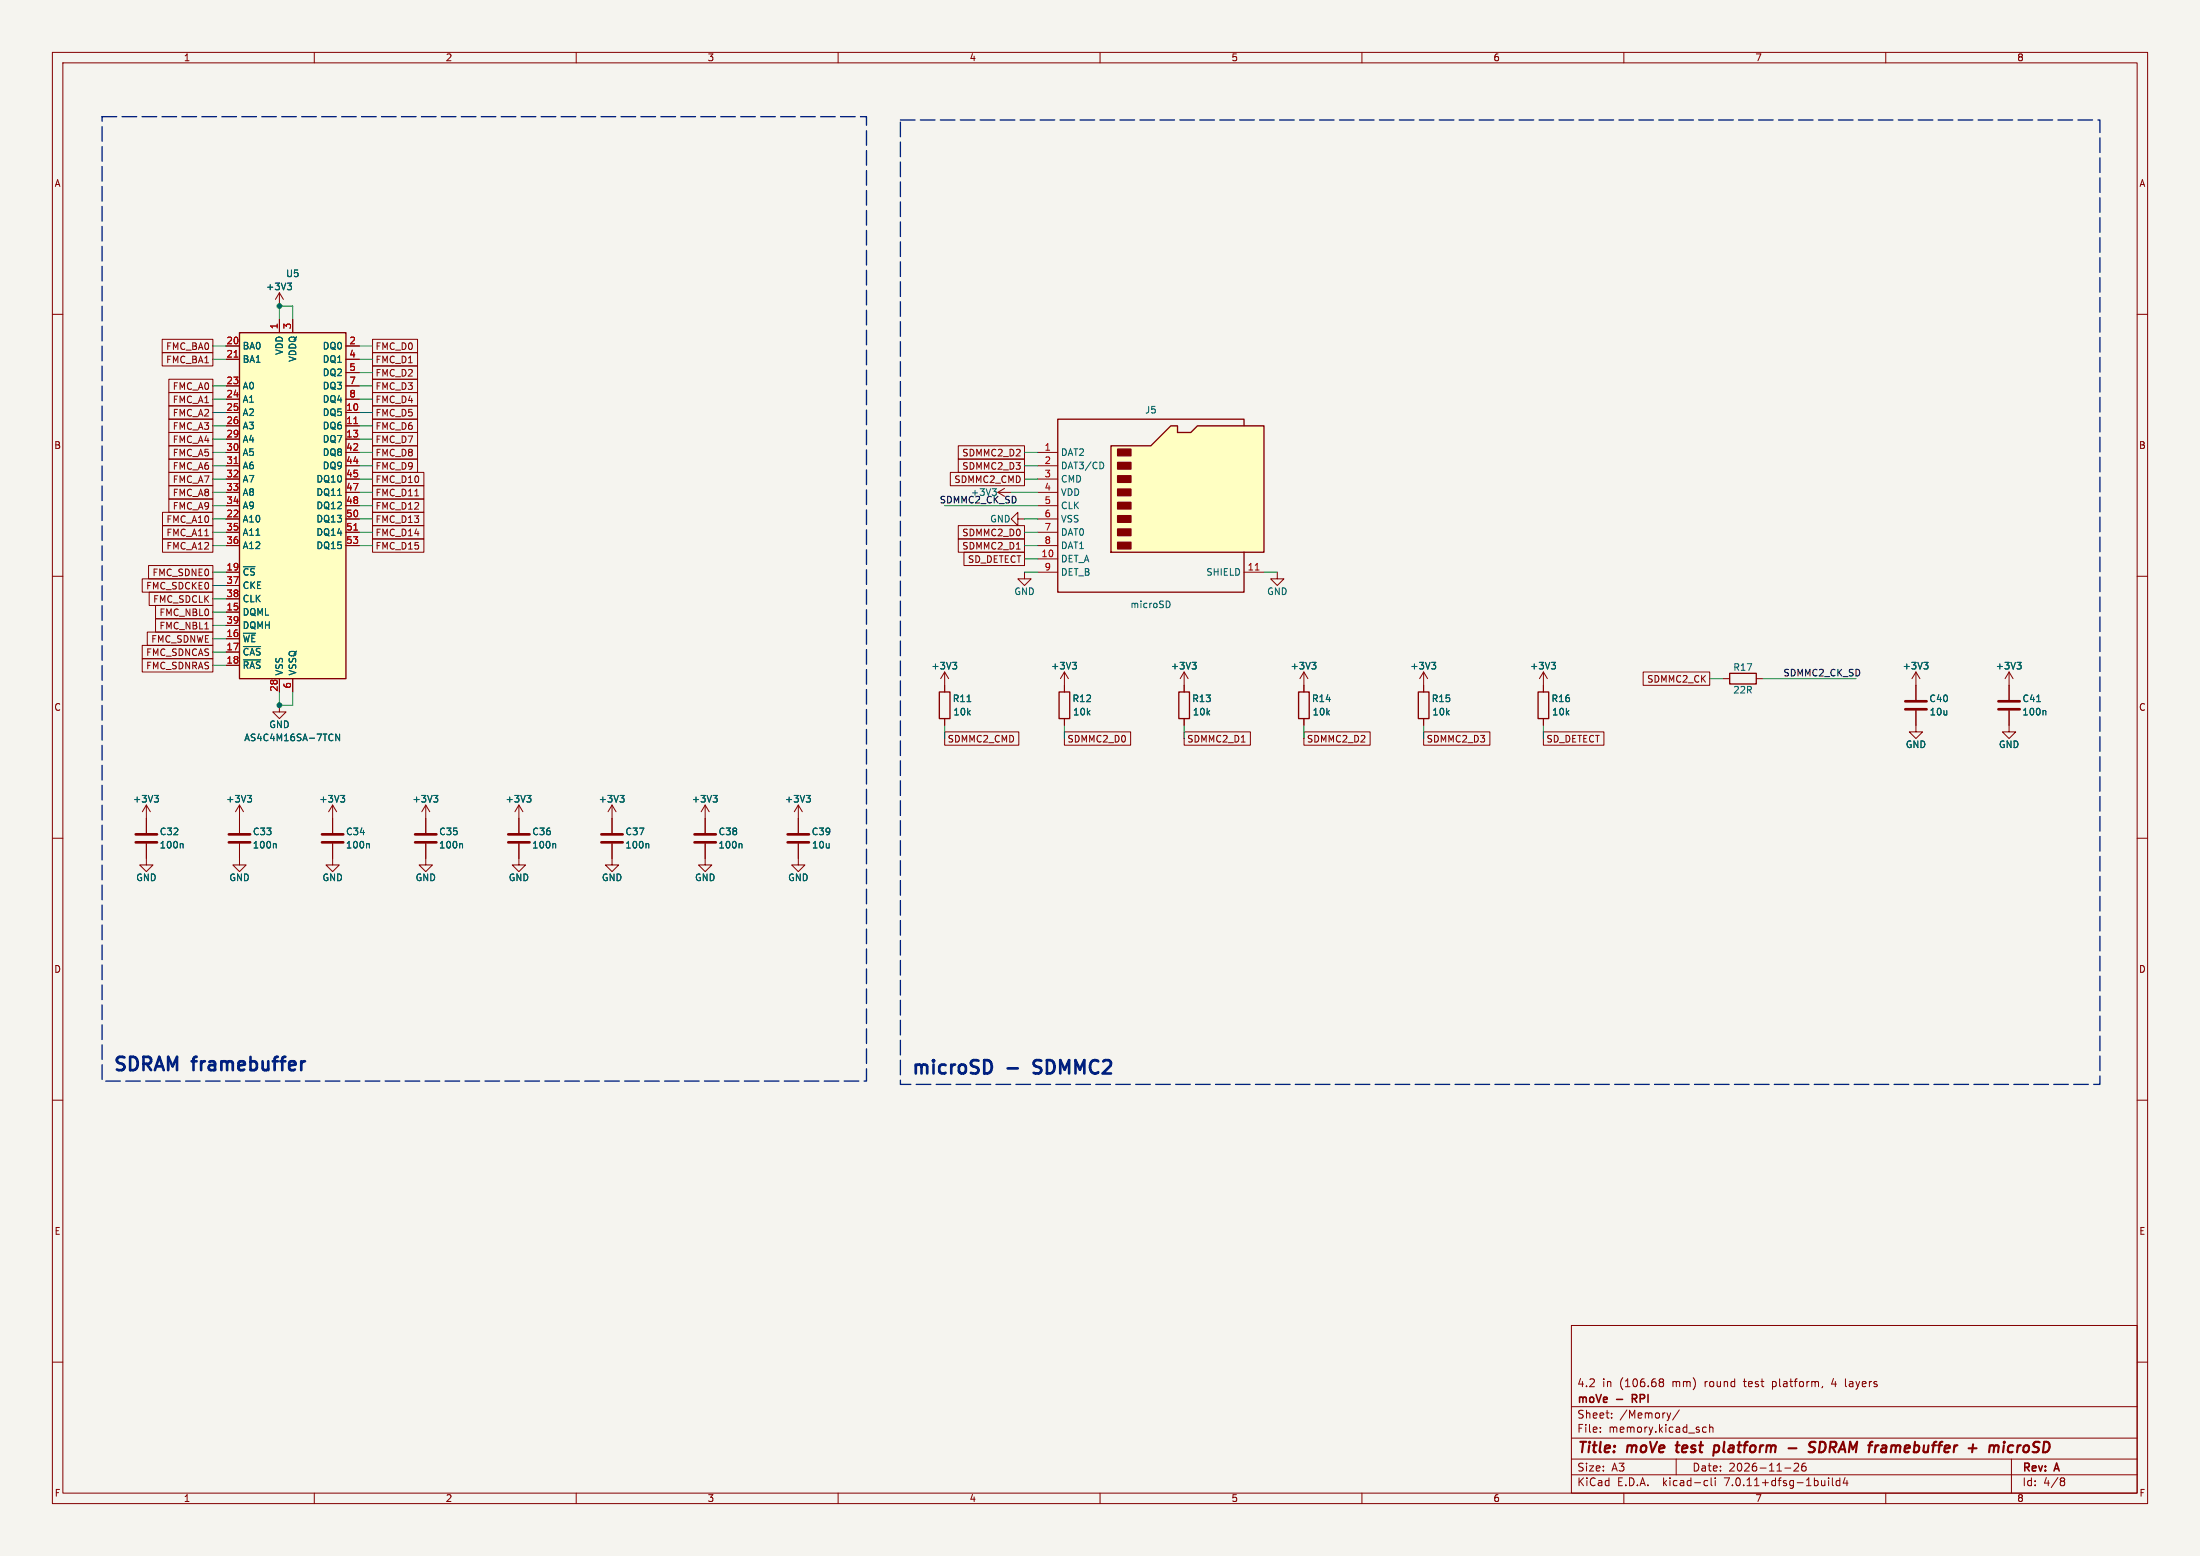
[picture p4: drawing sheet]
<svg xmlns="http://www.w3.org/2000/svg" width="420mm" height="297mm" viewBox="0 0 420 297" stroke-linecap="round" stroke-linejoin="round" font-family="sans-serif">
<path d="M0 0h420v297h-420z" fill="#f5f4ef" stroke="#f5f4ef" stroke-width=".19"/>
<g fill="none" stroke="#840000" stroke-width=".19">
<path d="M10 10h400v277h-400zM12 12h396v273h-396zM60 10v2M110 10v2M160 10v2M210 10v2M260 10v2M310 10v2M360 10v2M10 60h2M53.3 55.9l-.7 1.3M53.3 55.9v2.5"/>
<path d="M53.3 55.9l.8 1.3M408 60h2M43.2 78.7h2.5M43.2 66h2.5M43.2 68.6h2.5M43.2 73.7h2.5M43.2 76.2h2.5M53.3 61v2.5M55.9 61v2.5M66 78.7h2.6M66 66h2.6M66 68.6h2.6"/>
<path d="M66 73.7h2.6M66 76.2h2.6M66 71.1h2.6M43.2 81.3h2.5M43.2 83.8h2.5M43.2 99.1h2.5M43.2 86.4h2.5M43.2 88.9h2.5M43.2 91.4h2.5M43.2 94h2.5M43.2 96.5h2.5M66 81.3h2.6"/>
<path d="M66 83.8h2.6M66 99.1h2.6M66 86.4h2.6M66 88.9h2.6M66 91.4h2.6M66 94h2.6M66 96.5h2.6M10 110h2M43.2 116.8h2.5M43.2 109.2h2.5M43.2 101.6h2.5M43.2 104.1h2.5"/>
<path d="M43.2 111.8h2.5M43.2 114.3h2.5M43.2 119.4h2.5M66 101.6h2.6M66 104.1h2.6M408 110h2M43.2 121.9h2.5M43.2 124.5h2.5M43.2 127h2.5M53.3 134.6v1.3h1.3l-1.3 1.3-1.2-1.3h1.2M53.3 129.5v2.6M55.9 129.5v2.6"/>
<path d="M294.6 128.3v3.8M294.6 137.2v1.2M294.6 128.3l-.7 1.2M294.6 128.3l.8 1.2M328.9 129.5h1.3M335.3 129.5h1.2M10 160h2M27.9 153.7v5.3M27.9 153.7l-.7 1.2M27.9 153.7l.8 1.2M45.7 153.7l-.7 1.2M45.7 153.7v5.3"/>
<path d="M45.7 153.7l.8 1.2M63.5 153.7l-.8 1.2M63.5 153.7v5.3M63.5 153.7l.8 1.2M152.4 156.2v2.8M408 160h2M27.9 161v4.1h1.3l-1.3 1.3-1.2-1.3h1.2M45.7 161v4.1h1.3l-1.3 1.3-1.3-1.3h1.3M63.5 161v2.8M152.4 161v2.8M10 210h2M408 210h2"/>
<path d="M10 260h2M300 253h108v32h-108zM408 260h2M300 278.5h108M300 274.5h108M300 268.5h108M305.5 273.2v.2M305.5 272.5v.1M307.7 270.5v.2M307.7 269.8v.1M316.9 263.8h.1M316.9 263.3l.4-.1 .2 .1 .1 .2-.3 .3"/>
<path d="M317 263.8h.3M317 263.8l-.1 .1M317.3 263.8l.3 .3-.1 .4-.2 .2-.4-.1M318.9 269.7l-.3 1M320 278.5v3M320.6 269.1l-1.3 1.9M325 273.1l.3 .3 .4-.1M325.7 272.5l-.4-.1-.3 .3M326.4 272.5l.2-.1 .3 .1 .1 .9M326.4 271.9v1.5M342.5 279.4l.6-.1 .2 .1 .1 .3-1 1.1h1M344.7 279.3a.59 .59 0 0 0-.8 .6v.6l.2 .2 .4 .1 .2-.2 .1-.5-.1-.2h-.5l-.3 .2"/>
<path d="M347.9 264.6l-.1 .3M350 263.1l-.3 1.1h.9M352.3 263.2v1.3l.2 .2M384 278.5v6.5M60 285v2M110 285v2M160 285v2M210 285v2M260 285v2M300 281.5h108M310 285v2M325.6 282.6l.4 .1"/>
<path d="M326 283.5l-.4 .1M326.7 282.1v1.3l.2 .2M327.4 282.1v.1M327.4 282.6v1M340.7 280.2h1.2M349.1 282.1v.1M349.1 282.6v1M349.8 282.1v1.3l.2 .2M351.2 282.7l-.4-.1-.3 .3 .2 .6h.5M351.2 282.1v1.5M352.2 282l-.3 1.1h.9M352.6 282.6v1"/>
<path d="M360 285v2M393.6 282.1h.3l.3 .3-.3 .3M393.6 282.7h.3M393.9 282.7l.2 .2 .1 .4-.3 .3h-.3"/>
</g>
<path d="M319.9 275.9h.7M320.3 275.2l-.3 1.7 .3 .3M327.2 277.1h.7M327.3 276h.8M327.3 275.9l-.2 2M341.4 276.4h1.6M345.8 276.2l.5 .1a.51 .51 0 0 1 .1 .6 .51 .51 0 0 1-.4 .3h-.5M346.6 275.3a.85 .85 0 0 0-1 .1l-.1 .6M348 275.2h-.5l-.3 2 .8-.1M379.9 275.9l-.2 1.3M382.6 275.2v.2M384.3 276a.66 .66 0 0 0-.9 .3l-.1 .5 .1 .3h.8" fill="none" stroke="#840000" stroke-width=".4"/>
<path d="M311.6 267h.6M312.2 266.2h-.6v1.5" fill="none" stroke="#840000" stroke-width=".3"/>
<path d="M45.7 63.5h20.3v66h-20.3zM293.6 132.1h2.1v5.1h-2.1zM330.2 128.5h5.1v2.1h-5.1z" fill="none" stroke="#840000" stroke-width=".25"/>
<g fill="none" stroke="#006464" stroke-width=".19">
<path d="M54.9 54h.7l-.4 .5M55.4 54.5l.2 .3v.3l-.2 .2M46.5 123.4h3.3M46.5 126h3.3M296.2 126.4h.7l-.4 .5M296.7 126.9l.2 .3v.3l-.2 .2M29.5 151.8h.7l-.4 .5M30 152.3l.2 .3v.3l-.2 .2M47.2 151.8h.8l-.4 .5M47.8 152.3l.2 .3v.3l-.2 .2M64.8 140.1v1.3l-.7-1.3v1.3M65 151.8h.8l-.4 .5"/>
<path d="M65.6 152.3l.2 .3v.3l-.2 .2M34.8 161l.2 .2v.7M52.6 161l.1 .2v.7M70.3 161l.2 .2v.7"/>
</g>
<path d="M25.9 159.3h4.1M43.7 159.3h4.1M61.5 159.3h4M150.4 159.3h4M25.9 160.8h4.1M43.7 160.8h4.1M61.5 160.8h4M150.4 160.8h4" fill="none" stroke="#840000" stroke-width=".51"/>
<path d="M45.7 63.5h20.3v66h-20.3z" fill="#ffffc2" stroke="#ffffc2" stroke-width=".19"/>
<path d="M44.7 68.2h.7M44.7 88.5h.7M67.6 80.9h.7M67.6 101.2h.7" fill="none" stroke="#a90000" stroke-width=".19"/>
<path d="M212.1 85.1h7.6l3.8-3.8h1.3v1.3h2.5l1.3-1.3h12.7v24.1h-29.2z" fill="#ffffc2"/>
<g fill="#840000" stroke="#840000" stroke-width=".25">
<path d="M213.4 103.5h2.5v1.3h-2.5z"/>
<path d="M213.4 101h2.5v1.2h-2.5z"/>
<path d="M213.4 98.4h2.5v1.3h-2.5z"/>
<path d="M213.4 95.9h2.5v1.3h-2.5z"/>
<path d="M213.4 93.3h2.5v1.3h-2.5z"/>
<path d="M213.4 90.8h2.5v1.3h-2.5z"/>
<path d="M213.4 88.3h2.5v1.2h-2.5z"/>
<path d="M213.4 85.7h2.5v1.3h-2.5z"/>
</g>
<path d="M212.1 85.1h7.6l3.8-3.8h1.3v1.3h2.5l1.3-1.3h12.7v24.1h-29.2zM237.5 81.3v-1.3h-35.6v33h35.6v-7.6M179.3 132.1h2.1v5.1h-2.1zM202.2 132.1h2v5.1h-2zM225 132.1h2.1v5.1h-2.1zM247.9 132.1h2v5.1h-2zM270.8 132.1h2v5.1h-2z" fill="none" stroke="#840000" stroke-width=".25"/>
<g fill="none" stroke="#840000" stroke-width=".19">
<path d="M31 64.8h9.6v2.5h-9.6zM31 67.3h9.6v2.6h-9.6zM32.2 77.5h8.4v2.5h-8.4zM32.2 74.9h8.4v2.6h-8.4zM32.2 72.4h8.4v2.5h-8.4zM43.2 78.7h2.5M43.2 66h2.5M43.2 68.6h2.5M43.2 73.7h2.5M43.2 76.2h2.5M53.3 61v2.5M55.9 61v2.5"/>
<path d="M66 78.7h2.6M66 66h2.6M66 68.6h2.6M66 73.7h2.6M66 76.2h2.6M66 71.1h2.6M71.1 77.5h8.6v2.5h-8.6zM71.1 74.9h8.6v2.6h-8.6zM71.1 72.4h8.6v2.5h-8.6zM71.1 69.8h8.6v2.6h-8.6zM71.1 67.3h8.6v2.6h-8.6zM71.1 64.8h8.6v2.5h-8.6z"/>
<path d="M31 97.8h9.6v2.5h-9.6zM32.2 90.2h8.4v2.5h-8.4zM32.2 87.6h8.4v2.6h-8.4zM32.2 85.1h8.4v2.5h-8.4zM32.2 82.5h8.4v2.6h-8.4zM32.2 80h8.4v2.6h-8.4zM32.2 95.2h8.4v2.6h-8.4zM32.2 92.7h8.4v2.6h-8.4zM43.2 86.4h2.5M43.2 88.9h2.5M43.2 91.4h2.5M43.2 94h2.5"/>
<path d="M43.2 96.5h2.5M43.2 99.1h2.5M43.2 81.3h2.5M43.2 83.8h2.5M66 86.4h2.6M66 88.9h2.6M66 91.4h2.6M66 94h2.6M66 96.5h2.6M66 99.1h2.6M66 81.3h2.6M66 83.8h2.6"/>
<path d="M71.1 92.7h9.8v2.6h-9.8zM71.1 90.2h9.8v2.5h-9.8zM71.1 95.2h9.8v2.6h-9.8zM71.1 97.8h9.8v2.5h-9.8zM71.1 87.6h8.6v2.6h-8.6zM71.1 85.1h8.6v2.5h-8.6zM71.1 82.5h8.6v2.6h-8.6zM71.1 80h8.6v2.6h-8.6zM181.4 90.2h14.2v2.5h-14.2zM182.9 87.6h12.7v2.6h-12.7zM182.9 85.1h12.7v2.5h-12.7zM190.5 94h2.5"/>
<path d="M190.5 94l1.3 .7M191.8 93.2l-1.3 .8M194.3 99.1v-1.3l-1.3 1.3 1.3 1.2v-1.2h1.3M198.1 86.4h3.8M198.1 88.9h3.8M198.1 91.4h3.8M198.1 94h3.8M198.1 96.5h3.8M198.1 99.1h3.8M27.2 110.5h13.4v2.5h-13.4zM28.4 107.9h12.2v2.6h-12.2zM28.5 113h12.1v2.6h-12.1z"/>
<path d="M29.7 118.1h10.9v2.6h-10.9zM29.7 115.6h10.9v2.5h-10.9zM31 100.3h9.6v2.6h-9.6zM31 102.9h9.6v2.5h-9.6zM43.2 109.2h2.5M43.2 101.6h2.5M43.2 104.1h2.5M43.2 116.8h2.5M43.2 111.8h2.5M43.2 114.3h2.5M43.2 119.4h2.5M66 101.6h2.6"/>
<path d="M66 104.1h2.6M71.1 100.3h9.8v2.6h-9.8zM71.1 102.9h9.8v2.5h-9.8zM182.9 102.9h12.7v2.5h-12.7zM182.9 100.3h12.7v2.6h-12.7zM184 105.4h11.6v2.6h-11.6zM195.6 109.2v1.3h1.2l-1.2 1.3-1.3-1.3h1.3M198.1 106.7h3.8M198.1 109.2h3.8M198.1 101.6h3.8M198.1 104.1h3.8M237.5 109.2h3.8"/>
<path d="M243.8 109.2v1.3h1.3l-1.3 1.3-1.2-1.3h1.2M27.2 125.7h13.4v2.6h-13.4zM27.2 123.2h13.4v2.5h-13.4zM28.1 120.6h12.5v2.6h-12.5zM43.2 121.9h2.5M43.2 124.5h2.5M43.2 127h2.5M53.3 129.5v2.6M55.9 129.5v2.6M180.3 139.7h14.2v2.5h-14.2zM180.3 128.3v3.8M180.3 137.2v1.2"/>
<path d="M180.3 128.3l-.7 1.2M180.3 128.3l.8 1.2M203.2 139.7h12.6v2.5h-12.6zM203.2 128.3v3.8M203.2 137.2v1.2M203.2 128.3l-.8 1.2M203.2 128.3l.8 1.2M226.1 139.7h12.6v2.5h-12.6zM226.1 128.3l-.8 1.2M226.1 128.3v3.8M226.1 137.2v1.2M226.1 128.3l.7 1.2"/>
<path d="M248.9 139.7h12.7v2.5h-12.7zM248.9 128.3l-.7 1.2M248.9 128.3v3.8M248.9 137.2v1.2M248.9 128.3l.8 1.2M271.8 139.7h12.6v2.5h-12.6zM271.8 128.3l-.8 1.2M271.8 128.3v3.8M271.8 137.2v1.2M271.8 128.3l.7 1.2M294.6 139.7h11.6v2.5h-11.6zM294.6 130.8v1.3"/>
<path d="M294.6 137.2v1.2M313.7 128.3h12.7v2.5h-12.7zM365.8 135.6v4.1h1.2l-1.2 1.3-1.3-1.3h1.3M365.8 128.3l-.8 1.2M365.8 128.3v5.3M365.8 128.3l.7 1.2M383.5 135.6v4.1h1.3l-1.3 1.3-1.2-1.3h1.2M383.5 128.3v5.3M383.5 128.3l-.7 1.2M383.5 128.3l.8 1.2M27.9 156.2v2.8M45.7 156.2v2.8"/>
<path d="M63.5 156.2v2.8M81.3 153.7v5.3M81.3 153.7l-.8 1.2M81.3 153.7l.7 1.2M99.1 153.7v5.3M99.1 153.7l-.8 1.2M99.1 153.7l.7 1.2M116.8 153.7v5.3M116.8 153.7l-.7 1.2M116.8 153.7l.8 1.2M134.6 153.7l-.7 1.2M134.6 153.7v5.3"/>
<path d="M134.6 153.7l.8 1.2M152.4 153.7l-.8 1.2M152.4 153.7v5.3M152.4 153.7l.8 1.2M27.9 161v2.8M45.7 161v2.8M63.5 161v4.1h1.3l-1.3 1.3-1.3-1.3h1.3M81.3 161v4.1h1.2l-1.2 1.3-1.3-1.3h1.3M99.1 161v4.1h1.2l-1.2 1.3-1.3-1.3h1.3M116.8 161v4.1h1.3l-1.3 1.3-1.2-1.3h1.2M134.6 161v4.1h1.3l-1.3 1.3-1.3-1.3h1.3M152.4 161v4.1h1.3l-1.3 1.3-1.3-1.3h1.3"/>
</g>
<path d="M44.7 68.2h.7M44.7 88.5h.7M67.6 80.9h.7M67.6 101.2h.7M239.6 108.8h.8" fill="none" stroke="#a90000" stroke-width=".19"/>
<g fill="none" stroke="#006464" stroke-width=".19">
<path d="M54.9 54h.7l-.4 .5M55.4 54.5l.2 .3v.3l-.2 .2M189.4 93.3h.8l-.4 .5M190 93.8l.2 .2v.3M210.5 88.3l.2 .5-.2 .6M222.9 114.7a.68 .68 0 0 1 .5 .7 .68 .68 0 0 1-.5 .6M46.5 123.4h3.3M46.5 126h3.3M181.9 126.4h.7l-.4 .5M182.4 126.9l.2 .3v.3l-.2 .2M184.6 133.9h.7M204.7 126.4h.8l-.4 .5"/>
<path d="M205.3 126.9l.2 .3v.3l-.2 .2M227.6 126.4h.8l-.5 .5M228.1 126.9l.3 .3v.3l-.3 .2M250.4 126.4h.8l-.4 .5M251 126.9l.2 .3v.3l-.2 .2M273.3 126.4h.8l-.4 .5M273.8 126.9l.3 .3v.3l-.3 .2M296.2 126.4h.7l-.4 .5M296.7 126.9l.2 .3v.3l-.2 .2M367.3 126.4h.8l-.5 .5M367.8 126.9l.3 .3v.3l-.3 .2M385.1 126.4h.7l-.4 .5"/>
<path d="M385.6 126.9l.2 .3v.3l-.2 .2M388.8 133.9h.7M390.4 135.6l.2 .2v.7M29.5 151.8h.7l-.4 .5M30 152.3l.2 .3v.3l-.2 .2M47.2 151.8h.8l-.4 .5M47.8 152.3l.2 .3v.3l-.2 .2M64.8 140.1v1.3l-.7-1.3v1.3M65 151.8h.8l-.4 .5M65.6 152.3l.2 .3v.3l-.2 .2M82.8 151.8h.8l-.4 .5M83.3 152.3l.3 .3v.3l-.3 .2"/>
<path d="M100.6 151.8h.8l-.5 .5M101.1 152.3l.3 .3v.3l-.3 .2M118.4 151.8h.7l-.4 .5M118.9 152.3l.2 .3v.3l-.2 .2M136.1 151.8h.8l-.4 .5M136.7 152.3l.2 .3v.3l-.2 .2M153.9 151.8h.8l-.4 .5M154.5 152.3l.2 .3v.3l-.2 .2M34.8 161l.2 .2v.7M52.6 161l.1 .2v.7M70.3 161l.2 .2v.7M88.1 161l.2 .2v.7"/>
<path d="M105.9 161l.2 .2v.7M123.7 161l.2 .2v.7M141.5 161l.1 .2v.7"/>
</g>
<path d="M363.7 135.4h4.1M363.7 133.9h4.1M381.5 135.4h4.1M381.5 133.9h4.1M79.2 159.3h4.1M97 159.3h4.1M114.8 159.3h4.1M132.6 159.3h4.1M79.2 160.8h4.1M97 160.8h4.1M114.8 160.8h4.1M132.6 160.8h4.1" fill="none" stroke="#840000" stroke-width=".51"/>
<path d="M58.2 202.6l-.5 .1M197.3 204.8l.4 .1M197.4 202.6l-.1 .2 .1 .5" fill="none" stroke="#002080" stroke-width=".51"/>
<path d="M19.5 22.3h145.9v184.1h-145.9v-184.1M171.9 22.9h229v184.1h-229v-184.1" fill="none" stroke="#002080" stroke-width=".25" stroke-dasharray="2.8 1"/>
<g fill="none" stroke="#009600" stroke-width=".19">
<path d="M40.6 68.6h2.6M40.6 66h2.6M40.6 73.7h2.6M40.6 76.2h2.6M40.6 78.7h2.6M53.3 61v-2.6h2.6v2.6M68.6 68.6h2.5M68.6 66h2.5M68.6 73.7h2.5M68.6 76.2h2.5M68.6 71.1h2.5M68.6 78.7h2.5"/>
<path d="M40.6 88.9h2.6M40.6 86.4h2.6M40.6 91.4h2.6M40.6 83.8h2.6M40.6 81.3h2.6M40.6 99.1h2.6M40.6 96.5h2.6M40.6 94h2.6M68.6 88.9h2.5M68.6 86.4h2.5M68.6 91.4h2.5M68.6 83.8h2.5"/>
<path d="M68.6 81.3h2.5M68.6 99.1h2.5M68.6 96.5h2.5M68.6 94h2.5M180.3 96.5h17.8M193 94h5.1M195.6 88.9h2.5M195.6 86.4h2.5M195.6 91.4h2.5M195.6 99.1h2.5M40.6 109.2h2.6M40.6 101.6h2.6"/>
<path d="M40.6 104.1h2.6M40.6 116.8h2.6M40.6 111.8h2.6M40.6 114.3h2.6M40.6 119.4h2.6M68.6 101.6h2.5M68.6 104.1h2.5M195.6 109.2h2.5M195.6 101.6h2.5M195.6 106.7h2.5M195.6 104.1h2.5M241.3 109.2h2.5"/>
<path d="M40.6 127h2.6M40.6 121.9h2.6M40.6 124.5h2.6M53.3 132.1v2.5h2.6v-2.5M180.3 138.4v2.6M203.2 138.4v2.6M226.1 138.4v2.6M248.9 138.4v2.6M271.8 138.4v2.6M294.6 138.4v2.6M326.4 129.5h2.5M336.5 129.5h17.8"/>
</g>
<g fill="#009600" stroke="#009600" stroke-width=".19">
<circle cx="53.3" cy="58.4" r=".46"/>
<circle cx="53.3" cy="134.6" r=".46"/>
</g>
<g font-size="3.5" fill="#002080">
<text x="21.5" y="204.6">SDRAM</text>
<text x="37" y="204.6">framebuffer</text>
<text x="173.9" y="205.2">microSD</text>
<text x="192.4" y="205.2">-</text>
<text x="198.5" y="205.2">SDMMC2</text>
</g>
<g font-size="2.8" fill="#840000">
<text x="301" y="277.9">Title:</text>
<text x="310.6" y="277.9">moVe</text>
<text x="320.9" y="277.9">test</text>
<text x="328.8" y="277.9">platform</text>
<text x="343.8" y="277.9">-</text>
<text x="348.6" y="277.9">SDRAM framebuffer</text>
<text x="380.6" y="277.9">+</text>
<text x="385.4" y="277.9">microSD</text>
</g>
<g font-size="2.1" fill="#840000">
<text x="301" y="268.2">moVe</text>
<text x="301" y="265">4.2</text>
<text x="305.9" y="265">in</text>
<text x="308.7" y="268.2">-</text>
<text x="309.2" y="265">(106.68</text>
<text x="312.3" y="268.2">RPI</text>
<text x="319.4" y="265">mm)</text>
<text x="325.7" y="265">round</text>
<text x="333.3" y="265">test</text>
<text x="338.9" y="265">platform,</text>
<text x="350.4" y="265">4</text>
<text x="353.1" y="265">layers</text>
<text x="301" y="273.7">File:</text>
<text x="301" y="271">Sheet:</text>
<text x="307.1" y="273.7">memory.kicad_sch</text>
<text x="309.2" y="271">/Memory/</text>
<text x="301" y="281.1">Size:</text>
<text x="307.6" y="281.1">A3</text>
<text x="323" y="281.1">Date:</text>
<text x="330" y="281.1">2026-11-26</text>
<text x="386" y="281.3">Rev:</text>
<text x="392.4" y="281.3">A</text>
<text x="301" y="283.9">KiCad</text>
<text x="308.7" y="283.9">E.D.A.</text>
<text x="317.6" y="283.9">kicad-cli</text>
<text x="329.5" y="283.9">7.0.11+dfsg-1build4</text>
<text x="386" y="283.9">Id:</text>
<text x="390.1" y="283.9">4/8</text>
</g>
<g font-size="1.8" fill="#840000">
<text x="35" y="11.9">1</text>
<text x="85" y="11.9">2</text>
<text x="135" y="11.9">3</text>
<text x="185" y="11.9">4</text>
<text x="235" y="11.9">5</text>
<text x="285" y="11.9">6</text>
<text x="335" y="11.9">7</text>
<text x="385" y="11.9">8</text>
<text x="10.3" y="35.9">A</text>
<text x="408.3" y="35.9">A</text>
<text x="31.6" y="67">FMC_BA0</text>
<text x="31.6" y="69.5">FMC_BA1</text>
<text x="71.6" y="69.5">FMC_D1</text>
<text x="71.6" y="67">FMC_D0</text>
<text x="32.9" y="77.2">FMC_A1</text>
<text x="32.9" y="74.6">FMC_A0</text>
<text x="71.6" y="77.2">FMC_D4</text>
<text x="71.6" y="74.6">FMC_D3</text>
<text x="71.6" y="72.1">FMC_D2</text>
<text x="32.9" y="82.2">FMC_A3</text>
<text x="32.9" y="79.7">FMC_A2</text>
<text x="71.6" y="79.7">FMC_D5</text>
<text x="71.6" y="82.2">FMC_D6</text>
<text x="10.3" y="85.9">B</text>
<text x="32.9" y="89.9">FMC_A6</text>
<text x="32.9" y="87.3">FMC_A5</text>
<text x="32.9" y="84.8">FMC_A4</text>
<text x="71.6" y="89.9">FMC_D9</text>
<text x="71.6" y="87.3">FMC_D8</text>
<text x="71.6" y="84.8">FMC_D7</text>
<text x="183.6" y="89.9">SDMMC2_D3</text>
<text x="183.6" y="87.3">SDMMC2_D2</text>
<text x="408.2" y="85.9">B</text>
<text x="32.9" y="92.4">FMC_A7</text>
<text x="32.9" y="94.9">FMC_A8</text>
<text x="71.6" y="94.9">FMC_D11</text>
<text x="71.6" y="92.4">FMC_D10</text>
<text x="182.1" y="92.4">SDMMC2_CMD</text>
<text x="31.7" y="100">FMC_A10</text>
<text x="32.9" y="97.5">FMC_A9</text>
<text x="71.6" y="97.5">FMC_D12</text>
<text x="71.6" y="100">FMC_D13</text>
<text x="31.7" y="102.6">FMC_A11</text>
<text x="31.7" y="105.1">FMC_A12</text>
<text x="71.6" y="102.6">FMC_D14</text>
<text x="71.6" y="105.1">FMC_D15</text>
<text x="183.6" y="105.1">SDMMC2_D1</text>
<text x="183.6" y="102.6">SDMMC2_D0</text>
<text x="184.7" y="107.6">SD_DETECT</text>
<text x="27.8" y="112.7">FMC_SDCKE0</text>
<text x="29" y="110.2">FMC_SDNE0</text>
<text x="29.1" y="115.3">FMC_SDCLK</text>
<text x="30.3" y="117.8">FMC_NBL0</text>
<text x="27.8" y="125.4">FMC_SDNCAS</text>
<text x="28.8" y="122.9">FMC_SDNWE</text>
<text x="30.3" y="120.3">FMC_NBL1</text>
<text x="27.8" y="128">FMC_SDNRAS</text>
<text x="314.3" y="130.5">SDMMC2_CK</text>
<text x="10.3" y="135.9">C</text>
<text x="408.2" y="135.9">C</text>
<text x="180.8" y="141.9">SDMMC2_CMD</text>
<text x="203.7" y="141.9">SDMMC2_D0</text>
<text x="226.5" y="141.9">SDMMC2_D1</text>
<text x="249.4" y="141.9">SDMMC2_D2</text>
<text x="272.3" y="141.9">SDMMC2_D3</text>
<text x="295.1" y="141.9">SD_DETECT</text>
<text x="10.3" y="185.9">D</text>
<text x="408.2" y="185.9">D</text>
<text x="10.3" y="235.9">E</text>
<text x="408.3" y="235.9">E</text>
<text x="10.3" y="285.9">F</text>
<text x="35" y="286.9">1</text>
<text x="85" y="286.9">2</text>
<text x="135" y="286.9">3</text>
<text x="185" y="286.9">4</text>
<text x="235" y="286.9">5</text>
<text x="285" y="286.9">6</text>
<text x="335" y="286.9">7</text>
<text x="385" y="286.9">8</text>
<text x="408.3" y="285.9">F</text>
</g>
<g font-size="1.8" fill="#006464">
<text x="54.5" y="53.1">U5</text>
<text x="50.7" y="55.6">+3V3</text>
<text x="46.2" y="66.9">BA0</text>
<text x="46.2" y="69.4">BA1</text>
<text x="54.2" y="67.8" transform="rotate(-90 54.2 67.8)">VDD</text>
<text x="56.7" y="69.2" transform="rotate(-90 56.7 69.2)">VDDQ</text>
<text x="61.5" y="66.9">DQ0</text>
<text x="61.5" y="69.4">DQ1</text>
<text x="61.5" y="72">DQ2</text>
<text x="46.2" y="74.5">A0</text>
<text x="46.2" y="77.1">A1</text>
<text x="61.5" y="74.5">DQ3</text>
<text x="61.5" y="77.1">DQ4</text>
<text x="46.2" y="79.6">A2</text>
<text x="46.2" y="82.1">A3</text>
<text x="61.5" y="79.6">DQ5</text>
<text x="61.5" y="82.1">DQ6</text>
<text x="218.5" y="79.1">J5</text>
<text x="46.2" y="84.7">A4</text>
<text x="46.2" y="87.2">A5</text>
<text x="46.2" y="89.8">A6</text>
<text x="61.5" y="84.7">DQ7</text>
<text x="61.5" y="87.2">DQ8</text>
<text x="61.5" y="89.8">DQ9</text>
<text x="202.4" y="87.2">DAT2</text>
<text x="202.4" y="89.8">DAT3/CD</text>
<text x="46.2" y="92.3">A7</text>
<text x="46.2" y="94.8">A8</text>
<text x="60.3" y="92.3">DQ10</text>
<text x="60.3" y="94.8">DQ11</text>
<text x="202.4" y="92.3">CMD</text>
<text x="202.4" y="94.8">VDD</text>
<text x="46.2" y="99.9">A10</text>
<text x="46.2" y="97.4">A9</text>
<text x="60.3" y="97.4">DQ12</text>
<text x="60.3" y="99.9">DQ13</text>
<text x="188.9" y="99.9">GND</text>
<text x="202.4" y="97.4">CLK</text>
<text x="202.4" y="99.9">VSS</text>
<text x="46.2" y="102.5">A11</text>
<text x="46.2" y="105">A12</text>
<text x="60.3" y="102.5">DQ14</text>
<text x="60.3" y="105">DQ15</text>
<text x="202.4" y="107.5">DET_A</text>
<text x="202.4" y="102.5">DAT0</text>
<text x="202.4" y="105">DAT1</text>
<text x="46.2" y="110.1">~{CS}</text>
<text x="46.2" y="112.6">CKE</text>
<text x="193.5" y="113.8">GND</text>
<text x="202.4" y="110.1">DET_B</text>
<text x="230.2" y="110.1">SHIELD</text>
<text x="241.8" y="113.8">GND</text>
<text x="46.2" y="117.7">DQML</text>
<text x="46.2" y="115.2">CLK</text>
<text x="215.7" y="116.3">microSD</text>
<text x="46.2" y="122.8">~{WE}</text>
<text x="46.2" y="125.3">~{CAS}</text>
<text x="46.2" y="120.2">DQMH</text>
<text x="46.2" y="127.9">~{RAS}</text>
<text x="54.2" y="129" transform="rotate(-90 54.2 129)">VSS</text>
<text x="56.7" y="129" transform="rotate(-90 56.7 129)">VSSQ</text>
<text x="177.7" y="128">+3V3</text>
<text x="200.6" y="128">+3V3</text>
<text x="223.4" y="128">+3V3</text>
<text x="246.3" y="128">+3V3</text>
<text x="269.1" y="128">+3V3</text>
<text x="292" y="128">+3V3</text>
<text x="330.8" y="128.2">R17</text>
<text x="363.1" y="128">+3V3</text>
<text x="380.9" y="128">+3V3</text>
<text x="181.8" y="134.2">R11</text>
<text x="181.9" y="136.8">10k</text>
<text x="204.6" y="134.2">R12</text>
<text x="204.8" y="136.8">10k</text>
<text x="227.5" y="134.2">R13</text>
<text x="227.6" y="136.8">10k</text>
<text x="250.4" y="134.2">R14</text>
<text x="250.5" y="136.8">10k</text>
<text x="273.2" y="134.2">R15</text>
<text x="273.3" y="136.8">10k</text>
<text x="296.1" y="134.2">R16</text>
<text x="296.2" y="136.8">10k</text>
<text x="330.8" y="132.6">22R</text>
<text x="368.2" y="134.2">C40</text>
<text x="368.3" y="136.8">10u</text>
<text x="386" y="136.8">100n</text>
<text x="386" y="134.2">C41</text>
<text x="46.5" y="141.7">AS4C4M16SA-7TCN</text>
<text x="51.3" y="139.2">GND</text>
<text x="363.7" y="143">GND</text>
<text x="381.5" y="143">GND</text>
<text x="25.3" y="153.4">+3V3</text>
<text x="43.1" y="153.4">+3V3</text>
<text x="60.9" y="153.4">+3V3</text>
<text x="78.6" y="153.4">+3V3</text>
<text x="96.4" y="153.4">+3V3</text>
<text x="114.2" y="153.4">+3V3</text>
<text x="132" y="153.4">+3V3</text>
<text x="149.8" y="153.4">+3V3</text>
<text x="30.4" y="159.6">C32</text>
<text x="48.2" y="159.6">C33</text>
<text x="66" y="159.6">C34</text>
<text x="83.7" y="159.6">C35</text>
<text x="101.5" y="159.6">C36</text>
<text x="119.3" y="159.6">C37</text>
<text x="137.1" y="159.6">C38</text>
<text x="154.9" y="159.6">C39</text>
<text x="30.4" y="162.2">100n</text>
<text x="48.2" y="162.2">100n</text>
<text x="65.9" y="162.2">100n</text>
<text x="83.7" y="162.2">100n</text>
<text x="101.5" y="162.2">100n</text>
<text x="119.3" y="162.2">100n</text>
<text x="137.1" y="162.2">100n</text>
<text x="154.9" y="162.2">10u</text>
<text x="25.9" y="168.4">GND</text>
<text x="43.7" y="168.4">GND</text>
<text x="61.5" y="168.4">GND</text>
<text x="79.2" y="168.4">GND</text>
<text x="97" y="168.4">GND</text>
<text x="114.8" y="168.4">GND</text>
<text x="132.6" y="168.4">GND</text>
<text x="150.4" y="168.4">GND</text>
</g>
<g font-size="1.8" fill="#a90000">
<text x="43.1" y="65.8">20</text>
<text x="53.1" y="62.9" transform="rotate(-90 53.1 62.9)">1</text>
<text x="55.6" y="62.9" transform="rotate(-90 55.6 62.9)">3</text>
<text x="66.6" y="65.8">2</text>
<text x="43.1" y="68.3">21</text>
<text x="66.6" y="68.3">4</text>
<text x="66.6" y="70.9">5</text>
<text x="43.1" y="73.4">23</text>
<text x="43.1" y="75.9">24</text>
<text x="66.6" y="73.4">7</text>
<text x="66.6" y="75.9">8</text>
<text x="43.1" y="78.5">25</text>
<text x="43.1" y="81">26</text>
<text x="43.1" y="83.6">29</text>
<text x="66" y="78.5">10</text>
<text x="66" y="81">11</text>
<text x="66" y="83.6">13</text>
<text x="43.1" y="86.1">30</text>
<text x="43.1" y="88.6">31</text>
<text x="66" y="86.1">42</text>
<text x="66" y="88.6">44</text>
<text x="199.3" y="86.1">1</text>
<text x="199.3" y="88.6">2</text>
<text x="43.1" y="91.2">32</text>
<text x="43.1" y="93.7">33</text>
<text x="66" y="91.2">45</text>
<text x="66" y="93.7">47</text>
<text x="199.3" y="91.2">3</text>
<text x="199.3" y="93.7">4</text>
<text x="43.1" y="98.8">22</text>
<text x="43.1" y="96.3">34</text>
<text x="43.1" y="101.3">35</text>
<text x="66" y="96.3">48</text>
<text x="66" y="98.8">50</text>
<text x="66" y="101.3">51</text>
<text x="199.3" y="96.3">5</text>
<text x="199.3" y="98.8">6</text>
<text x="199.3" y="101.3">7</text>
<text x="43.1" y="103.9">36</text>
<text x="66" y="103.9">53</text>
<text x="198.7" y="106.4">10</text>
<text x="199.3" y="103.9">8</text>
<text x="43.1" y="109">19</text>
<text x="43.1" y="111.5">37</text>
<text x="199.3" y="109">9</text>
<text x="238.1" y="109">11</text>
<text x="43.1" y="116.6">15</text>
<text x="43.1" y="114">38</text>
<text x="43.1" y="119.1">39</text>
<text x="43.1" y="121.7">16</text>
<text x="43.1" y="124.2">17</text>
<text x="43.1" y="126.7">18</text>
<text x="55.6" y="131.5" transform="rotate(-90 55.6 131.5)">6</text>
<text x="53.1" y="132.1" transform="rotate(-90 53.1 132.1)">28</text>
</g>
<g font-size="1.8" fill="#0f0f0f">
<text x="185.3" y="94.8">+3V3</text>
<text x="179.3" y="96.2">SDMMC2_CK_SD</text>
<text x="340.4" y="129.2">SDMMC2_CK_SD</text>
</g>
</svg>
